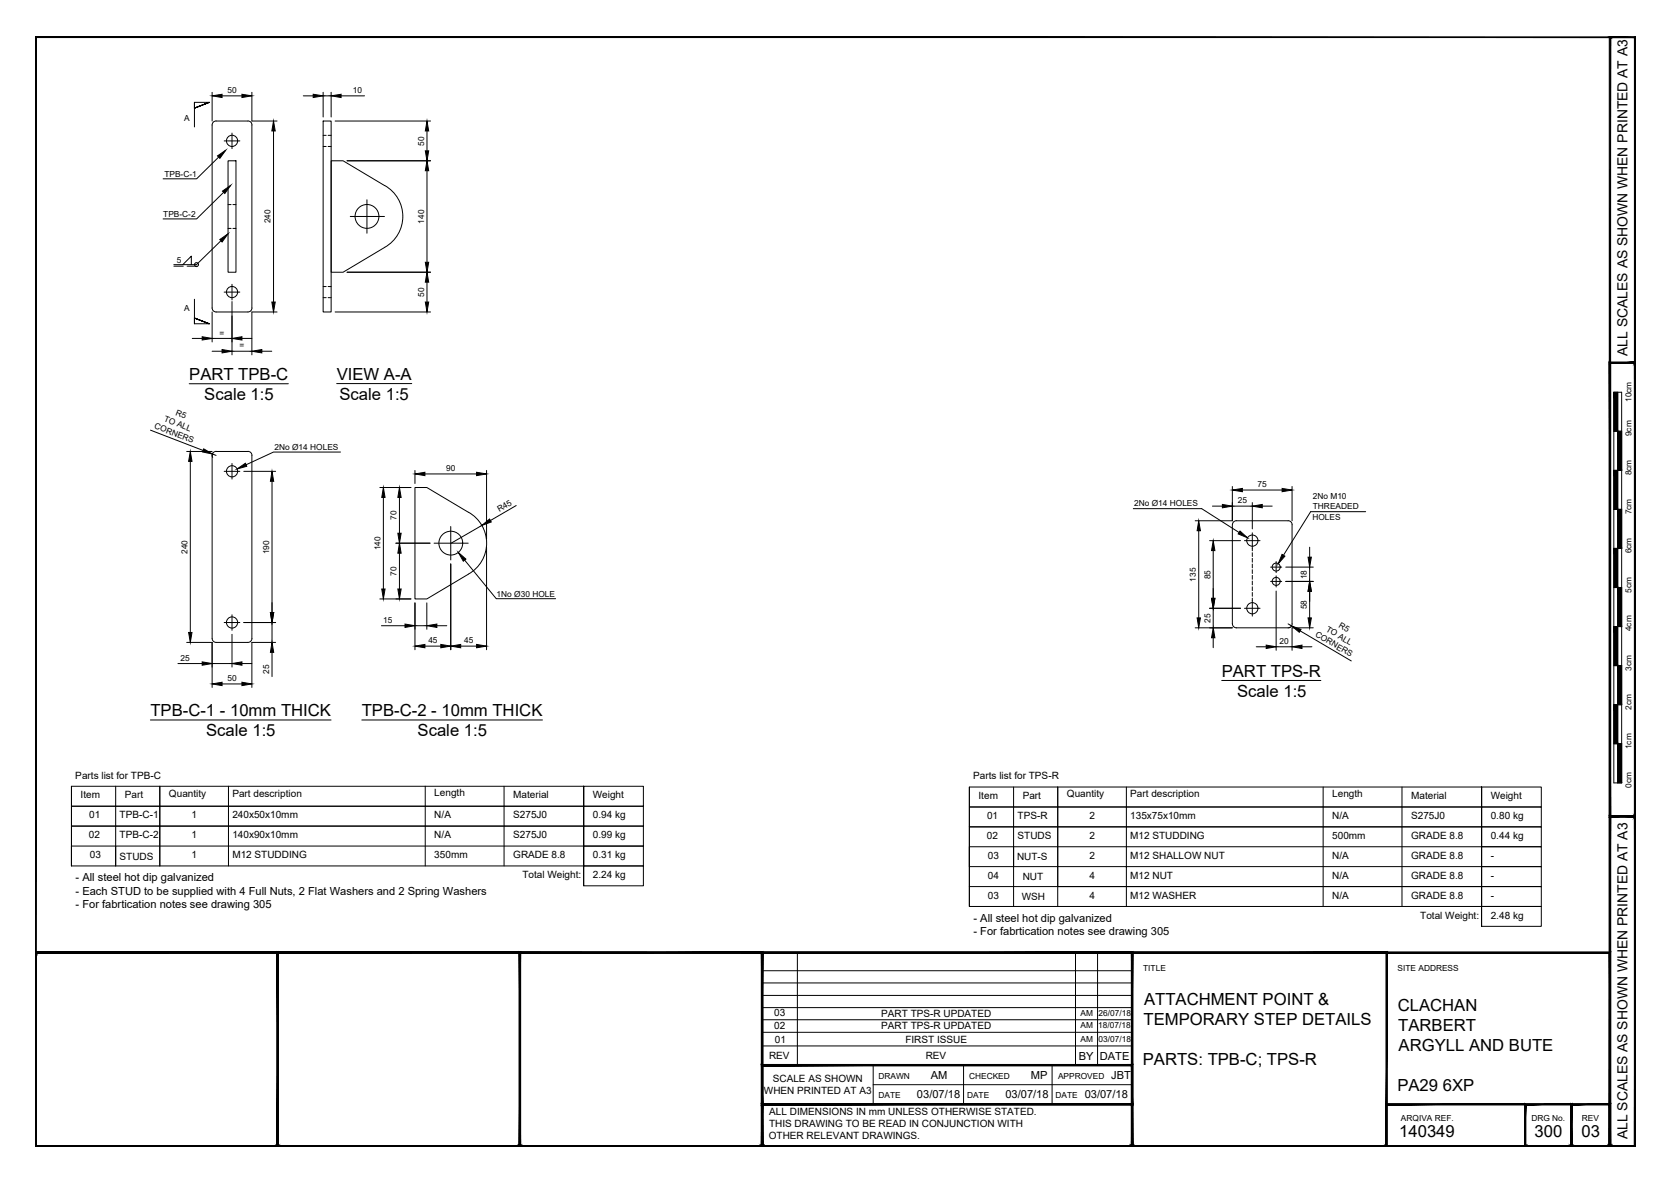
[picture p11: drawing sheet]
<svg xmlns="http://www.w3.org/2000/svg" width="420mm" height="297mm" viewBox="0 0 420 297" stroke-linecap="round" stroke-linejoin="round" font-family="sans-serif">
<g fill="none" stroke="#000" stroke-width=".25">
<path d="M48.9 25.7v1.5l3.7-1.5-3.7 1.5 3.7-1.5h-3.7v6.2M53.3 23.2v7.2M53.6 30.7l.7-.3h8a.97 .97 0 0 1 1 1v46a1.01 1.01 0 0 1-1 1h-8a1.01 1.01 0 0 1-1-1v-46zM55 39.5l-5.6 5.4h-8.4M55.8 24.1h5M56.3 35.4h4M58.3 33.4v4M63.3 23.2v7.2h6.3M68.7 32.9v43M76.2 24.1h2.5M81.2 30.4h2v48h-2zM81.2 24.1h2"/>
<path d="M81.2 36.8h.8M81.2 34h.8M81.2 23.2v6.2M82.5 36.8h.7M82.5 34h.7M83.2 23.2v6.2M84.2 30.4h24M85.7 24.1h5.9M107.3 32.9v5M56.2 48.3l-6.8 6.7h-8.4M57.3 40.4h2v28h-2zM57.3 51.4h.8"/>
<path d="M57.3 57.4h.8M58.5 51.4h.8M58.5 57.4h.8M87.2 40.4h21M88 54.4h8.6M92.2 50.2v8.4M96.7 46.7l-10.5-6.3h-3v28h3l10.5-6.2M96.7 46.6a8.9 8.9 0 0 1 0 15.5M107.3 42.9v23M43.7 66.9h2.4M45.9 66.5l2.2-2.1v2.1M47 66.9h2.4"/>
<path d="M48.9 75.2v6.2h3.7l-3.7-1.5 3.7 1.5-3.7-1.5v1.5M53.3 78.4v7.5M55.5 60.5l-6.1 6h-5.7M56.3 73.4h4M58.3 71.4v4M58.3 75.8v13.4M69.6 78.4h-6.3v10.8M81.2 72h.8M81.2 74.8h.8M82.5 72h.7M82.5 74.8h.7M84.2 78.4h24"/>
<path d="M87.2 68.4h21M107.3 70.9v5M47.5 96.4h25M48.3 85h2.5M53.3 88.3h2.5M53.3 85h5M58.3 88.3h5M60.8 85h2.5M65.8 88.3h2.5M84.6 96.4h18.9M405.5 98.6h2v98.1h-2zM406.5 98.6v98.1"/>
<path d="M37.8 108.1l13.2 5.1M46.9 113.5h6.4M47.8 116v42.9M53.4 114.1l.9 .3M53.5 113.9l-.2 .5 .1 .5M53.6 113.7l.7-.3h8a.97 .97 0 0 1 1 1v46a1.01 1.01 0 0 1-1 1h-8a1.01 1.01 0 0 1-1-1v-46zM56.3 118.4h4M58.3 116.5v3.9M61.3 118.4h8M85.6 113.6h-16.9l-6.9 3.2M104.3 118.2v3.3M106.8 119.1h13"/>
<path d="M122.3 118.2v17.3M405.5 118.2h2M405.5 108.4h2M68.4 120.9v33M95.4 122.5h7.9M96.3 125v23M99.5 136.5h8.6M100.4 125v9M100.4 139v9M109.1 136.5h8.6M113.3 132.3v8.4M117.7 128.8l-10.4-6.3h-3v28h3l10.4-6.2"/>
<path d="M117.7 128.7a8.9 8.9 0 0 1 .1 15.5M121.1 132.1l-7.7 4.4M122.3 137.5v25.8M129.7 127l-6.5 3.8M284.8 127.8h17.2l9.4 6M301.2 133.4v21.9M304 135.9h7.7M304.7 127.2h2.5M304.9 138.4v12M309.7 122.3v8.6h-9.4M309.7 131.9v24.9M309.7 127.2h5"/>
<path d="M312.2 123.1h10M312.7 135.9h3.9M314.7 126.3v6.6M314.7 133.9v4.5M314.7 138.9v.9M317.2 127.2h2.5M323.7 130.9h-13a1.01 1.01 0 0 0-1 1M323.7 130.9a1.01 1.01 0 0 1 1 1M324.7 122.3v8.6M324.7 131.9v24.9M329.1 137.5v2.5M343.2 128.6h-13.8l-6.9 10.9"/>
<path d="M405.5 137.8h2M405.5 128h2M56.3 156.4h4M58.3 154.5v3.9M58.3 159.4v8.2M61.3 156.4h8M68.4 156.4v5M95.4 150.5h7.9M95.8 157.2h6M104.3 151.5v11.8M104.3 157.2h3M107.3 151.5v6.6"/>
<path d="M109.8 157.2h2.5M113.3 141.7v21.6M116.8 140.8l7.9 9.7h14.9M300.3 157.8h9.4M304 152.9h7.7M304.9 152.9v4.9M309.7 156.8a1.01 1.01 0 0 0 1 1h13M312.7 152.9h3.9M314.7 140.3v1M314.7 141.8v.9M314.7 143.2v.9M314.7 144.6v1"/>
<path d="M314.7 146v1M314.7 147.5v.9M314.7 148.9v.9M314.7 150.3v4.5M319.3 142.5h2.8M319.3 146.1h2.8M320.7 141.1v2.8M320.7 144.7v2.8M320.7 148.5v14.9M323.1 142.5h6.9M323.1 146.1h6.9M323.7 156.8l.9 .5"/>
<path d="M324.2 157.6l-.4 .2M324.7 156.8a1.01 1.01 0 0 1-1 1M326.7 158.5l12.9 7.6M329.1 142.5v3.6M329.1 148.6v6.7M330 157.8h-5.3v5.6M405.5 157.5h2M405.5 147.7h2M44.7 166.8h6.1M46.9 161.4h6.4v11.4M53.3 166.8h5M55.8 171.9h5"/>
<path d="M60.8 166.8h2.5M68.4 163.9v6.1M69.3 161.4h-6v11.4M106.8 162.4h4M115.8 162.4h4M304.9 160.3v2.5M307 171h24.9M315.7 162.5h2.5M320.7 162.5h4M327.2 162.5h2.5M405.5 177.1h2M405.5 167.3h2"/>
<path d="M18 197.6v20h128.7v-5M29.1 197.6v20M37.8 180.9h45.4M40.2 197.6v20M57.4 197.6v20M90.9 180.9h45.4M106.9 197.6v20M126.7 197.6v20M146.7 197.6h-128.7v5h128.7M146.7 197.6h15v5h-15zM146.7 197.6v15M243.6 197.8v30"/>
<path d="M254.7 197.8v30M265.8 197.8v30M283 197.8v30M332.5 197.8v30M352.3 197.8v30M372.3 197.8h-128.7v5h128.7M372.3 197.8v20M372.3 197.8h15v5h-15zM372.3 197.8v15M405.5 186.9h2M18 212.6v5M146.7 207.6h-128.7v5h128.7"/>
<path d="M146.7 202.6h-128.7v5h128.7M146.7 202.6v20M146.7 202.6h15v5h-15zM146.7 207.6h15v5h-15zM146.7 212.6h15v5h-15zM146.7 217.6h15v5h-15zM372.3 207.8h-128.7v5h128.7M372.3 202.8h-128.7v5h128.7M372.3 212.8v5h-128.7v5M372.3 202.8h15v5h-15zM372.3 207.8h15v5h-15zM372.3 212.8h15v5h-15z"/>
<path d="M372.3 217.8h15v5h-15zM372.3 217.8v15h15v-5h-15v5M200.4 239.4v28.3M243.6 222.8v5h128.7v-5M243.6 222.8h128.7M270.3 239.4v28.3M275.8 239.4v28.3M372.3 222.8h15v5h-15zM191.5 250.1h93M191.5 247h93M191.5 243.9h93M191.5 256.3h93"/>
<path d="M191.5 253.2h93M191.5 259.4h93M191.5 262.8h93M219.4 267.7v9.8M219.4 272.6h65.1M242.1 267.7v9.8M264.4 267.7v9.8"/>
<circle cx="58.3" cy="35.4" r="1.41"/>
<circle cx="92.2" cy="54.4" r="3"/>
<circle cx="49.4" cy="66.5" r=".5"/>
<circle cx="58.3" cy="73.4" r="1.41"/>
<circle cx="58.3" cy="118.4" r="1.41"/>
<circle cx="113.3" cy="136.5" r="3"/>
<circle cx="314.7" cy="135.9" r="1.41"/>
<circle cx="58.3" cy="156.4" r="1.41"/>
<circle cx="314.7" cy="152.9" r="1.41"/>
<circle cx="320.7" cy="142.5" r="1.01"/>
<circle cx="320.7" cy="146.1" r="1.01"/>
</g>
<g fill="#000" stroke="#000" stroke-width=".25">
<path d="M54.7 39.2l2-1.5-1.4 2.1zM53.3 24.1l2.5-.4v.8zM60.8 23.7l2.5 .4-2.5 .4zM68.7 30.4l.5 2.5h-.9zM78.7 23.7l2.5 .4-2.5 .4zM83.2 24.1l2.5-.4v.8zM107.3 30.4l.4 2.5h-.8zM106.9 37.9h.8l-.4 2.5zM55.9 48l2.1-1.4-1.5 2zM107.3 40.4l.4 2.5h-.8zM55.2 60.2l2.1-1.4-1.5 2zM68.3 75.9h.9l-.5 2.5z"/>
<path d="M106.9 65.9h.8l-.4 2.5zM107.3 68.4l.4 2.5h-.8zM106.9 75.9h.8l-.4 2.5zM50.8 84.6l2.5 .4-2.5 .4zM55.8 87.8l2.5 .5-2.5 .4zM58.3 85l2.5-.4v.8zM63.3 88.3l2.5-.5v.9zM47.8 113.5l.4 2.5h-.8zM51.2 112.8l2.2 1.3-2.5-.5zM59.6 117.9l2.1-1.5 .3 .8zM104.3 119.1l2.5-.4v.8zM119.8 118.7l2.5 .4-2.5 .4z"/>
<path d="M68.4 118.4l.4 2.5h-.8zM96.3 122.5l.5 2.5h-.9zM100.4 136.5l.4 2.5h-.8zM100 134h.8l-.4 2.5zM100.4 122.5l.4 2.5h-.8zM121.1 132.1l1.9-1.7 .5 .8zM301.2 130.9l.5 2.5h-.9zM304.9 135.9l.4 2.5h-.9zM307.2 126.8l2.5 .4-2.5 .4zM311.6 133.5l1.9 1.6-2.4-.9zM309.7 123.1l2.5-.4v.9zM314.7 127.2l2.5-.4v.8z"/>
<path d="M322.2 122.7l2.5 .4-2.5 .5zM322.2 139.3l.7 .5-1.7 1.9zM47.4 158.9h.8l-.4 2.5zM68 153.9h.8l-.4 2.5zM95.9 148h.9l-.5 2.5zM100 148h.8l-.4 2.5zM101.8 156.8l2.5 .4-2.5 .5zM107.3 157.2l2.5-.4v.9zM115.2 138.8l1.9 1.7-.7 .5zM300.8 155.3h.9l-.5 2.5zM304.4 150.4h.9l-.4 2.5zM324.6 157.3l2.3 .9-.4 .7z"/>
<path d="M328.7 155.3h.8l-.4 2.5zM329.1 146.1l.4 2.5h-.8zM328.7 140h.8l-.4 2.5zM50.8 166.3l2.5 .5-2.5 .4zM53.3 171.9l2.5-.4v.8zM58.3 166.8l2.5-.5v.9zM60.8 171.5l2.5 .4-2.5 .4zM68.4 161.4l.4 2.5h-.8zM104.3 162.4l2.5-.5v.9zM110.8 161.9l2.5 .5-2.5 .4zM113.3 162.4l2.5-.5v.9zM119.8 161.9l2.5 .5-2.5 .4z"/>
<path d="M304.9 157.8l.4 2.5h-.9zM318.2 162.1l2.5 .4-2.5 .5zM324.7 162.5l2.5-.4v.9z"/>
<path d="M8.9 9.3l.2 .1h401.6zM8.9 9.3h402l-.2 .1z"/>
<path d="M404.4 9.3l.3 .1zM404.4 9.3l.3 .1-.3 278.6zM404.7 9.4l-.3 278.6 .3-.1zM404.4 288l.3-.1z"/>
<path d="M404.6 9.3l.1 .1h6zM404.6 9.3h6.3l-.2 .1z"/>
<path d="M410.7 9.4v278.5l.2-278.6zM410.9 9.3v278.7l-.2-.1z"/>
<path d="M410.7 9.4v278.5l.2-278.6zM410.9 9.3v278.7l-.2-.1z"/>
<path d="M404.4 91l.3 .3 6.2-.3zM404.7 91.3l6.2-.3-.2 .3zM410.9 91l-.2 .3z"/>
<path d="M404.4 91l.3 114v-113.7zM404.4 91l.3 114-.3 .3z"/>
<path d="M405.5 98.6l1 9.8v-9.8zM405.5 98.6l1 9.8h-1z"/>
<path d="M410.9 91.1l-.2 .2 .2 113.9zM410.7 91.3l.2 113.9-.2-.2zM410.7 205l.2 .3zM404.7 205h6l.2 .3zM404.7 205l-.3 .3h6.5z"/>
<path d="M405.5 118.2l1 9.8v-9.8zM405.5 118.2l1 9.8h-1z"/>
<path d="M406.5 108.4l1 9.8v-9.8zM406.5 108.4l1 9.8h-1z"/>
<path d="M405.5 137.8l1 9.8v-9.8zM405.5 137.8l1 9.8h-1z"/>
<path d="M406.5 128l1 9.8v-9.8zM406.5 128l1 9.8h-1z"/>
<path d="M405.5 157.5l1 9.8v-9.8zM405.5 157.5l1 9.8h-1z"/>
<path d="M406.5 147.6l1 9.9v-9.9zM406.5 147.6l1 9.9h-1z"/>
<path d="M405.5 177.1l1 9.8v-9.8zM405.5 177.1l1 9.8h-1z"/>
<path d="M406.5 167.3l1 9.8v-9.8zM406.5 167.3l1 9.8h-1z"/>
<path d="M406.5 186.9l1 9.8v-9.8zM406.5 186.9l1 9.8h-1z"/>
<path d="M404.4 205l.3 .3 6.2-.3zM404.7 205.3l6.2-.3-.2 .3zM410.9 205l-.2 .3z"/>
<path d="M410.9 205.1l-.2 .2 .2 82.7zM410.7 205.3l.2 82.7-.2-.1zM410.7 287.9l.2 .1z"/>
<path d="M8.9 239.2l.2 .4zM8.9 239.2l395.5 .4h-395.3zM8.9 239.2l395.5 .4 .3-.4z"/>
<path d="M9.1 239.6h60.5l.3-.4zM8.9 239.2h61l-60.8 .4zM8.9 239.2l.2 .4z"/>
<path d="M69.9 239.6h60.6l.3-.4zM69.6 239.2h61.2l-60.9 .4zM69.6 239.2l.3 48.7v-48.3zM69.6 239.2l.3 48.7-.3 .1zM69.6 288l.3-.1z"/>
<path d="M130.8 239.6h60.5l.4-.4zM130.5 239.2h61.2l-60.9 .4zM130.5 239.2l.3 48.7v-48.3zM130.5 239.2l.3 48.7-.3 .1zM130.5 288l.3-.1z"/>
<path d="M191.7 239.6h92.6l.4-.4zM191.3 239.2h93.4l-93 .4zM191.3 239.2l.4 48.7v-48.3zM191.3 239.2l.4 48.7-.4 .1zM191.3 288l.4-.1z"/>
<path d="M284.7 239.6h63.6l.3-.4zM284.3 239.2h64.3l-63.9 .4zM284.3 239.2l.4 48.7v-48.3zM284.3 239.2l.4 48.7-.4 .1zM284.3 288l.4-.1z"/>
<path d="M404.7 239.2l-.3 .4 .3 48.4zM404.4 239.6l.3 48.4-.3-.1zM404.4 287.9l.3 .1z"/>
<path d="M191.3 277.3l.4 .4 93-.4zM191.7 277.7l93-.4-.4 .4zM284.7 277.3l-.4 .4 .4 10.3zM284.3 277.7l.4 10.3-.4-.1zM284.3 287.9l.4 .1z"/>
<path d="M191.3 277.7h93.4l-.4-.4zM191.3 277.7l.4-.4h92.6zM191.3 267.5v10.2l.4-.4zM191.3 267.5l.4 .4v9.4zM191.3 267.5l.4 .4 93-.4zM191.7 267.9l93-.4-.4 .4zM284.7 267.5l-.4 .4 .4 9.8zM284.3 267.9l.4 9.8-.4-.4z"/>
<path d="M383.1 277.3l.3 .4 11.7-.4zM383.4 277.7l11.7-.4-.4 .4zM394.7 277.7l.4 10.3v-10.7zM394.7 277.7l.4 10.3-.4-.1zM394.7 287.9l.4 .1z"/>
<path d="M348.5 277.7h34.8v-.4zM348.5 277.3h34.8l-34.8 .4z"/>
<path d="M394.7 277.3l.4 .4 9.6-.4zM395.1 277.7l9.6-.4-.3 .4zM404.7 277.3l-.3 .4 .3 10.3zM404.4 277.7l.3 10.3-.3-.1zM404.4 287.9l.3 .1z"/>
<path d="M9.1 9.4l-.2 278.6 .2-.1zM8.9 9.3l.2 .1-.2 278.6z"/>
<path d="M9.1 239.6l-.2 48.4 .2-.1zM8.9 239.4l.2 .2-.2 48.4z"/>
<path d="M9.1 287.9l60.7 .1-.2-.1zM9.1 287.9l60.7 .1h-60.9z"/>
<path d="M69.6 287.9l.3 .1zM69.9 239.2v48.8l-.3-.1zM69.9 239.2l-.3 .4v48.3z"/>
<path d="M69.9 287.9l60.7 .1-.1-.1zM69.9 287.9l60.7 .1h-60.8z"/>
<path d="M130.5 287.9l.3 .1zM130.8 239.2v48.8l-.3-.1zM130.8 239.2l-.3 .4v48.3z"/>
<path d="M130.8 287.9l60.7 .1-.2-.1zM130.8 287.9l60.7 .1h-60.9z"/>
<path d="M191.3 287.9l.4 .1zM191.7 239.2v48.8l-.4-.1zM191.3 239.6v48.3l.4-48.7z"/>
<path d="M191.7 287.9l92.8 .1-.2-.1zM191.7 287.9l92.8 .1h-93z"/>
<path d="M284.3 287.9l.4 .1zM284.7 239.2v48.8l-.4-.1zM284.7 239.2l-.4 .4v48.3z"/>
<path d="M191.5 288h93l-.2-.1zM191.5 288l.2-.1h92.6zM191.3 288l.4-.1zM191.7 277.7v10.2l-.4 .1zM191.3 277.3v10.7l.4-10.3z"/>
<path d="M284.7 287.9l63.8 .1-.2-.1zM284.7 287.9l63.8 .1h-64z"/>
<path d="M348.3 287.9l.3 .1zM348.6 239.2v48.8l-.3-.1zM348.6 239.2l-.3 .4v48.3z"/>
<path d="M383.3 288h11.6l-.2-.1zM383.4 287.9h11.3l-11.4 .1zM383.1 288l.3-.1zM383.4 277.7v10.2l-.3 .1zM383.1 277.3v10.7l.3-10.3z"/>
<path d="M8.9 288h395.7l-.2-.1zM8.9 288l.2-.1h395.3zM8.9 239.4v48.6l.2-.1zM8.9 239.4l.2 .2v48.3z"/>
<path d="M394.9 288h9.7l-.2-.1zM394.9 288l.2-.1h9.3zM394.7 288l.4-.1zM395.1 277.7v10.2l-.4 .1zM394.7 277.3v10.7l.4-10.3z"/>
<path d="M9.1 287.9l401.8 .1-.2-.1zM9.1 287.9l401.8 .1h-402z"/>
<path d="M404.7 287.9l6.2 .1-.2-.1zM404.7 287.9l6.2 .1h-6.3z"/>
<path d="M404.6 288h6.3l-.2-.1zM404.7 287.9h6l-6.1 .1zM404.4 288l.3-.1zM404.7 205.3v82.6l-.3 .1zM404.4 205v83l.3-82.7z"/>
</g>
<g font-size="4.2">
<text x="47.5" y="95.5">PART TPB-C</text>
<text x="84.6" y="95.5">VIEW A-A</text>
<text x="51.3" y="100.6">Scale 1:5</text>
<text x="85.3" y="100.5">Scale 1:5</text>
<text x="307" y="170.1">PART TPS-R</text>
<text x="310.9" y="175.2">Scale 1:5</text>
<text x="37.8" y="180">TPB-C-1 - 10mm THICK</text>
<text x="51.8" y="185.1">Scale 1:5</text>
<text x="90.9" y="180">TPB-C-2 - 10mm THICK</text>
<text x="104.9" y="185.1">Scale 1:5</text>
<text x="287.4" y="257.5">TEMPORARY STEP DETAILS</text>
<text x="287.5" y="252.5">ATTACHMENT POINT &amp;</text>
<text x="351.2" y="254">CLACHAN</text>
<text x="351.4" y="259">TARBERT</text>
<text x="287.2" y="267.5">PARTS: TPB-C; TPS-R</text>
<text x="351.5" y="264.1">ARGYLL AND BUTE</text>
<text x="351.1" y="274.1">PA29 6XP</text>
<text x="351.6" y="285.7">140349</text>
<text x="385.6" y="285.7">300</text>
<text x="397.4" y="285.7">03</text>
</g>
<g font-size="3.5">
<text x="409" y="89.4" transform="rotate(-90 409 89.4)">ALL SCALES AS SHOWN WHEN PRINTED AT A3</text>
<text x="409" y="286.3" transform="rotate(-90 409 286.3)">ALL SCALES AS SHOWN WHEN PRINTED AT A3</text>
</g>
<g font-size="2.8">
<text x="19" y="221.5">- All steel hot dip galvanized</text>
<text x="19" y="224.9">- Each STUD to be supplied with 4 Full Nuts, 2 Flat Washers and 2 Spring Washers</text>
<text x="19" y="228.2">- For fabrtication notes see drawing 305</text>
<text x="244.6" y="231.6">- All steel hot dip galvanized</text>
<text x="244.6" y="235">- For fabrtication notes see drawing 305</text>
<text x="271.1" y="266.3">BY</text>
<text x="276.4" y="266.3">DATE</text>
<text x="233.9" y="271.1">AM</text>
<text x="259" y="271.1">MP</text>
<text x="279.3" y="271.1">JBT</text>
<text x="230.4" y="276">03/07/18</text>
<text x="252.7" y="276">03/07/18</text>
<text x="272.6" y="276">03/07/18</text>
</g>
<g font-size="2.5">
<text x="18.9" y="195.7">Parts list for TPB-C</text>
<text x="244.6" y="195.9">Parts list for TPS-R</text>
<text x="20.3" y="200.6">Item</text>
<text x="31.4" y="200.6">Part</text>
<text x="42.5" y="200.2">Quantity</text>
<text x="58.4" y="200.2">Part description</text>
<text x="109.1" y="200.1">Length</text>
<text x="129" y="200.6">Material</text>
<text x="149" y="200.6">Weight</text>
<text x="245.9" y="200.8">Item</text>
<text x="257" y="200.8">Part</text>
<text x="268.1" y="200.4">Quantity</text>
<text x="284" y="200.4">Part description</text>
<text x="334.8" y="200.3">Length</text>
<text x="354.6" y="200.8">Material</text>
<text x="374.6" y="200.8">Weight</text>
<text x="22.4" y="205.7">01</text>
<text x="30.1" y="205.7">TPB-C-1</text>
<text x="48.2" y="205.7">1</text>
<text x="58.4" y="205.7">240x50x10mm</text>
<text x="109.1" y="205.7">N/A</text>
<text x="129" y="205.7">S275J0</text>
<text x="149" y="205.6">0.94 kg</text>
<text x="248" y="205.9">01</text>
<text x="255.7" y="205.9">TPS-R</text>
<text x="273.8" y="205.9">2</text>
<text x="284" y="205.9">135x75x10mm</text>
<text x="334.8" y="205.9">N/A</text>
<text x="354.6" y="205.9">S275J0</text>
<text x="374.6" y="205.8">0.80 kg</text>
<text x="22.4" y="210.7">02</text>
<text x="22.6" y="215.6">03</text>
<text x="30.1" y="210.7">TPB-C-2</text>
<text x="48.2" y="215.7">1</text>
<text x="48.2" y="210.7">1</text>
<text x="58.4" y="210.7">140x90x10mm</text>
<text x="58.4" y="215.7">M12 STUDDING</text>
<text x="109.1" y="215.7">350mm</text>
<text x="109.1" y="210.7">N/A</text>
<text x="129" y="215.7">GRADE 8.8</text>
<text x="129" y="210.7">S275J0</text>
<text x="149" y="210.7">0.99 kg</text>
<text x="149" y="215.6">0.31 kg</text>
<text x="248" y="210.9">02</text>
<text x="248.2" y="215.8">03</text>
<text x="255.7" y="210.9">STUDS</text>
<text x="273.8" y="215.9">2</text>
<text x="273.8" y="210.9">2</text>
<text x="284" y="215.9">M12 SHALLOW NUT</text>
<text x="284" y="210.7">M12 STUDDING</text>
<text x="334.8" y="215.9">N/A</text>
<text x="334.8" y="210.9">500mm</text>
<text x="354.6" y="215.9">GRADE 8.8</text>
<text x="354.6" y="210.9">GRADE 8.8</text>
<text x="374.6" y="210.8">0.44 kg</text>
<text x="374.6" y="215.8">-</text>
<text x="30" y="216">STUDS</text>
<text x="131.3" y="220.7">Total Weight:</text>
<text x="149" y="220.7">2.24 kg</text>
<text x="248.2" y="220.8">04</text>
<text x="255.6" y="216.2">NUT-S</text>
<text x="257" y="221">NUT</text>
<text x="273.8" y="220.9">4</text>
<text x="284" y="220.9">M12 NUT</text>
<text x="334.8" y="220.9">N/A</text>
<text x="354.6" y="220.9">GRADE 8.8</text>
<text x="374.6" y="220.8">-</text>
<text x="248.2" y="225.8">03</text>
<text x="256.7" y="226.2">WSH</text>
<text x="273.8" y="225.9">4</text>
<text x="284" y="225.9">M12 WASHER</text>
<text x="334.8" y="225.9">N/A</text>
<text x="354.6" y="225.9">GRADE 8.8</text>
<text x="374.6" y="225.8">-</text>
<text x="356.9" y="230.8">Total Weight:</text>
<text x="374.6" y="230.8">2.48 kg</text>
<text x="194.5" y="255.4">03</text>
<text x="221.5" y="255.5">PART TPS-R UPDATED</text>
<text x="194.5" y="258.6">02</text>
<text x="194.7" y="262">01</text>
<text x="221.5" y="258.6">PART TPS-R UPDATED</text>
<text x="227.5" y="262">FIRST ISSUE</text>
<text x="193.3" y="266.2">REV</text>
<text x="232.6" y="266.2">REV</text>
<text x="192" y="275">WHEN PRINTED AT A3</text>
<text x="194.2" y="272">SCALE AS SHOWN</text>
<text x="193.3" y="280.3">ALL DIMENSIONS IN mm UNLESS OTHERWISE STATED.</text>
<text x="193.2" y="286.3">OTHER RELEVANT DRAWINGS.</text>
<text x="193.3" y="283.3">THIS DRAWING TO BE READ IN CONJUNCTION WITH</text>
</g>
<g font-size="2.1">
<text x="57.1" y="23.4">50</text>
<text x="88.7" y="23.4">10</text>
<text x="46.3" y="30.4">A</text>
<text x="106.6" y="36.6" transform="rotate(-90 106.6 36.6)">50</text>
<text x="41.3" y="44.4">TPB-C-1</text>
<text x="41" y="54.5">TPB-C-2</text>
<text x="68" y="56.1" transform="rotate(-90 68 56.1)">240</text>
<text x="106.6" y="56.2" transform="rotate(-90 106.6 56.2)">140</text>
<text x="44.5" y="66.2">5</text>
<text x="106.6" y="74.6" transform="rotate(-90 106.6 74.6)">50</text>
<text x="46.3" y="78.1">A</text>
<text x="55.2" y="84.3">=</text>
<text x="60.2" y="87.6">=</text>
<text x="409.9" y="101" transform="rotate(-90 409.9 101)">10cm</text>
<text x="38.6" y="107.6" transform="rotate(21 38.6 107.6)">CORNERS</text>
<text x="41.1" y="105.9" transform="rotate(21 41.1 105.9)">TO ALL</text>
<text x="44" y="104.3" transform="rotate(21 44 104.3)">R5</text>
<text x="69" y="113.1">2No Ø14 HOLES</text>
<text x="409.9" y="109.6" transform="rotate(-90 409.9 109.6)">9cm</text>
<text x="112.1" y="118.4">90</text>
<text x="409.9" y="119.5" transform="rotate(-90 409.9 119.5)">8cm</text>
<text x="316" y="122.4">75</text>
<text x="329.9" y="125.5">2No M10</text>
<text x="99.7" y="130.7" transform="rotate(-90 99.7 130.7)">70</text>
<text x="125.5" y="128.7" transform="rotate(-30 125.5 128.7)">R45</text>
<text x="285" y="127.1">2No Ø14 HOLES</text>
<text x="311" y="126.5">25</text>
<text x="329.8" y="130.6">HOLES</text>
<text x="329.9" y="128">THREADED</text>
<text x="409.9" y="129.3" transform="rotate(-90 409.9 129.3)">7cm</text>
<text x="47.1" y="139.2" transform="rotate(-90 47.1 139.2)">240</text>
<text x="67.6" y="139.3" transform="rotate(-90 67.6 139.3)">190</text>
<text x="95.6" y="138.3" transform="rotate(-90 95.6 138.3)">140</text>
<text x="409.9" y="139.1" transform="rotate(-90 409.9 139.1)">6cm</text>
<text x="99.7" y="144.7" transform="rotate(-90 99.7 144.7)">70</text>
<text x="124.8" y="149.9">1No Ø30 HOLE</text>
<text x="300.5" y="146.1" transform="rotate(-90 300.5 146.1)">135</text>
<text x="304.2" y="145.5" transform="rotate(-90 304.2 145.5)">85</text>
<text x="328.4" y="145.6" transform="rotate(-90 328.4 145.6)">18</text>
<text x="409.9" y="148.9" transform="rotate(-90 409.9 148.9)">5cm</text>
<text x="328.4" y="153.1" transform="rotate(-90 328.4 153.1)">58</text>
<text x="96.3" y="156.5">15</text>
<text x="107.6" y="161.6">45</text>
<text x="116.6" y="161.6">45</text>
<text x="304.2" y="156.5" transform="rotate(-90 304.2 156.5)">25</text>
<text x="321.5" y="161.8">20</text>
<text x="330.4" y="159.9" transform="rotate(30 330.4 159.9)">CORNERS</text>
<text x="333.1" y="158.5" transform="rotate(30 333.1 158.5)">TO ALL</text>
<text x="336.3" y="157.5" transform="rotate(30 336.3 157.5)">R5</text>
<text x="409.9" y="158.6" transform="rotate(-90 409.9 158.6)">4cm</text>
<text x="45.3" y="166">25</text>
<text x="57.1" y="171.1">50</text>
<text x="67.6" y="169.4" transform="rotate(-90 67.6 169.4)">25</text>
<text x="409.9" y="168.6" transform="rotate(-90 409.9 168.6)">3cm</text>
<text x="409.9" y="178.3" transform="rotate(-90 409.9 178.3)">2cm</text>
<text x="409.9" y="188.3" transform="rotate(-90 409.9 188.3)">1cm</text>
<text x="409.9" y="198" transform="rotate(-90 409.9 198)">0cm</text>
<text x="287.3" y="243.9">TITLE</text>
<text x="351.2" y="243.9">SITE ADDRESS</text>
<text x="271.5" y="255.3">AM</text>
<text x="276.1" y="255.3">26/07/18</text>
<text x="271.5" y="261.9">AM</text>
<text x="271.5" y="258.4">AM</text>
<text x="276" y="258.4">18/07/18</text>
<text x="276.1" y="261.9">03/07/18</text>
<text x="220.8" y="271.1">DRAWN</text>
<text x="243.5" y="271.1">CHECKED</text>
<text x="265.9" y="271.1">APPROVED</text>
<text x="220.8" y="276">DATE</text>
<text x="243" y="276">DATE</text>
<text x="265.2" y="276">DATE</text>
<text x="352.1" y="281.6">ARQIVA REF.</text>
<text x="384.8" y="281.6">DRG No.</text>
<text x="397.5" y="281.6">REV</text>
</g>
</svg>
